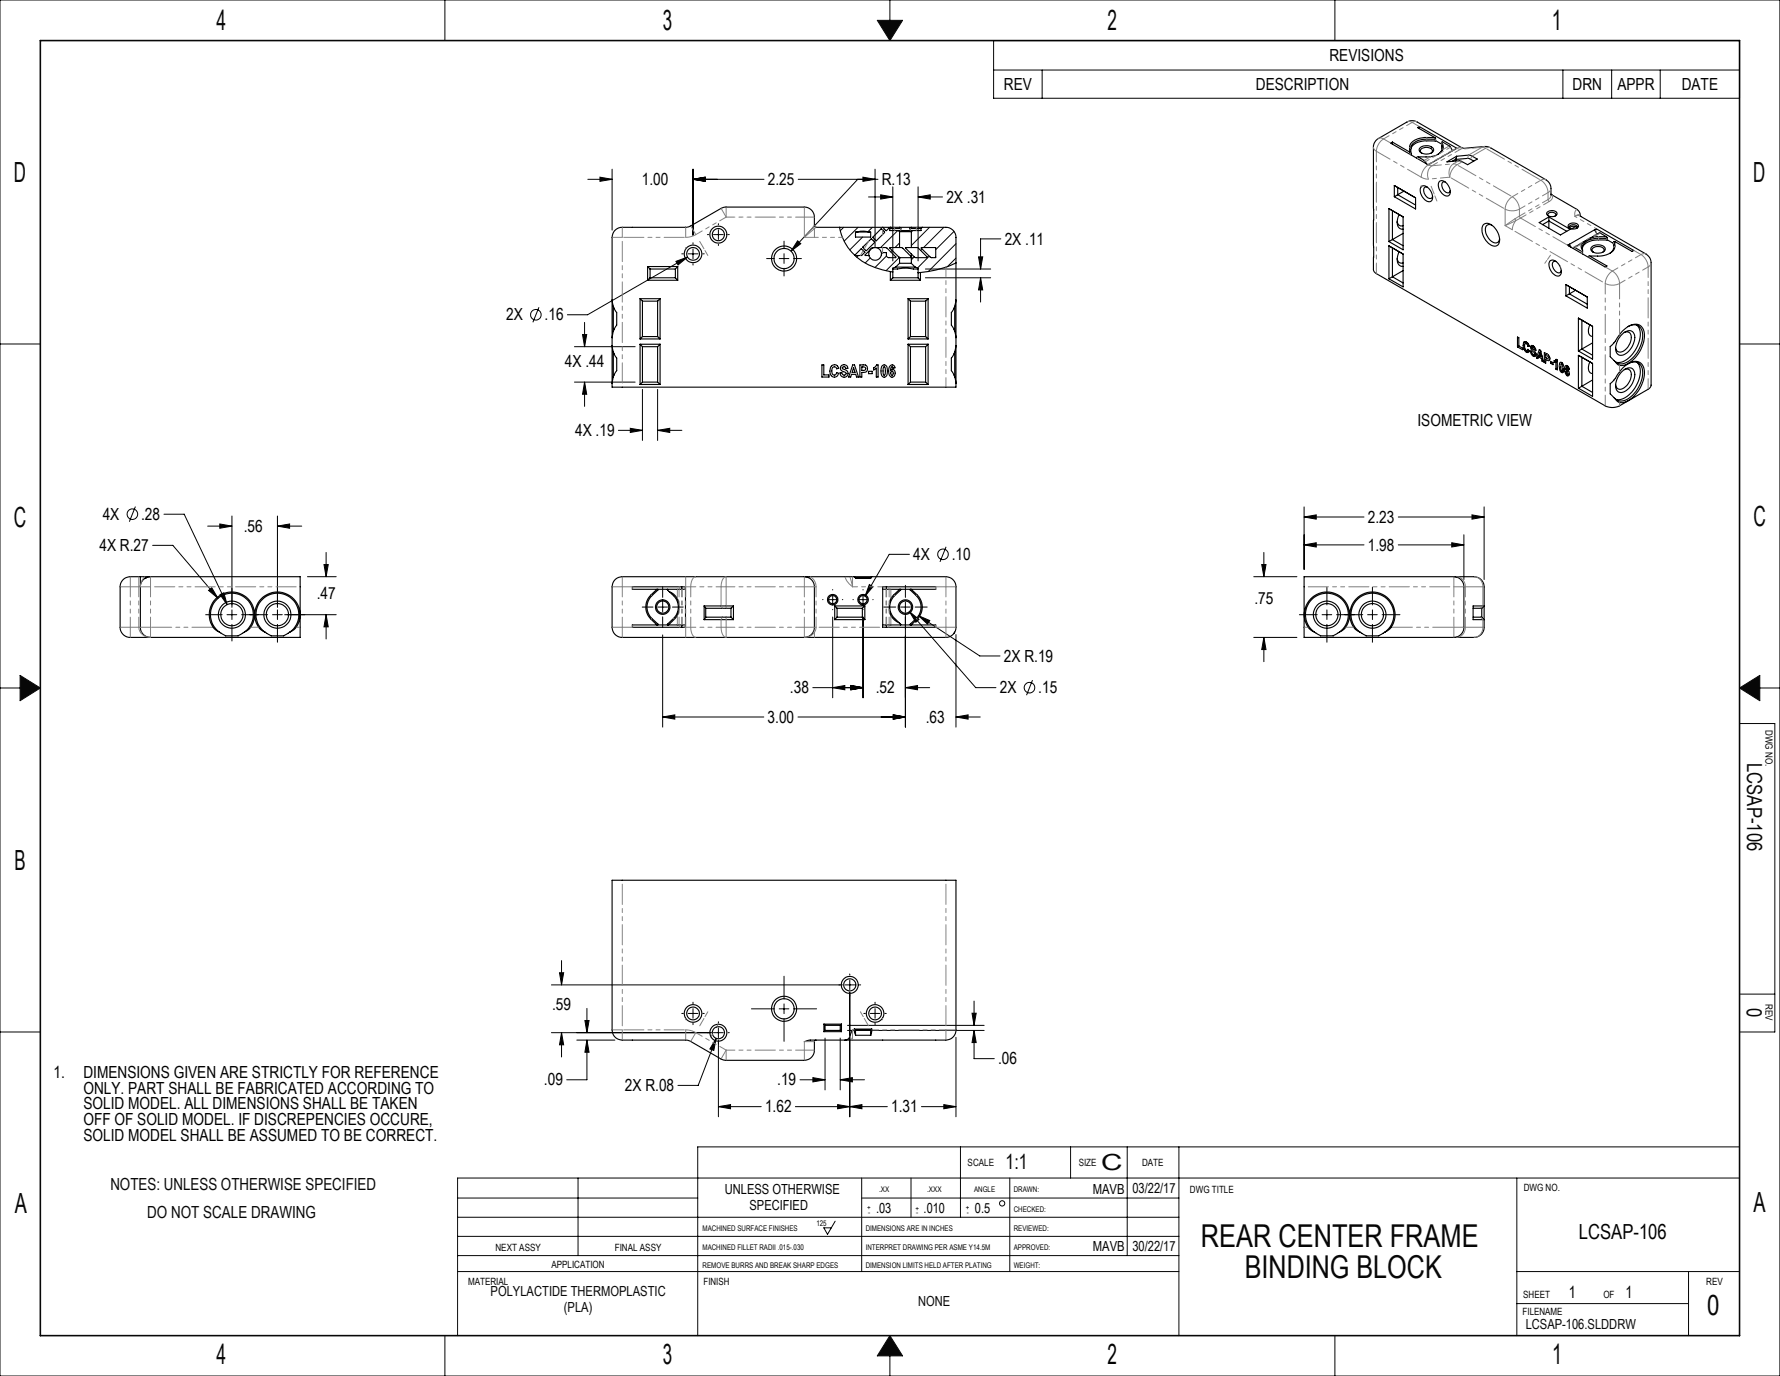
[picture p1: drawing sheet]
<svg xmlns="http://www.w3.org/2000/svg" width="559mm" height="432mm" viewBox="0 0 559 432" stroke-linecap="round" stroke-linejoin="round" font-family="sans-serif">
<g fill="none" stroke="#000" stroke-width=".31">
<path d="M270.5 369.7v29.3M286 369.7v12.3M317 369.7v29.3M143.7 399h226.4M262.2 383.2l-2.4 4.1-1.2-2h2.4"/>
<circle cx="314.6" cy="377.6" r=".82"/>
</g>
<g fill="none" stroke="#0a0605" stroke-width=".31">
<path d="M0 0h558.8v431.8h-558.8zM139.7 0v12.7M275.4 6.4h8l-4 6.3zM279.4 0v6.4M419.1 0v12.7M0 107.9h12.7M546.1 107.9h12.7M0 215.9h6.3M6.3 211.9l6.4 4-6.4 4zM546.1 215.9l6.4-4v8zM552.5 215.9h6.3M546.1 227h11.1v96.9h-11.1"/>
<path d="M546.1 312h11.1M0 323.9h12.7M301.5 359.9v22.1M336.1 359.9v9.8M353.9 359.9v34.1M370.1 359.9v59.2M546.1 359.9h-327.1v59.2M143.7 376h75.3M181.5 369.7v24.3M270.5 376h99.6M476.2 369.7v49.4M546.1 369.7h-402.4v49.4"/>
<path d="M143.7 382h226.4M143.7 394h226.4M143.7 388h226.4M476.2 399h69.9M530.1 399v20.1M139.7 419.1v12.7M279.4 419.1l4 6.4h-8zM419.1 419.1v12.7M476.2 409.1h53.9M279.4 425.5v6.3"/>
</g>
<path d="M12.7 12.7h533.4v406.4h-533.4z" fill="none" stroke="#0a0605" stroke-width=".5"/>
<path d="M275.4 6.4h8l-4 6.3zM546.1 215.9l6.4-4v8zM279.4 419.1l-4 6.4h8zM6.3 211.9v8l6.4-4z" fill-rule="evenodd" fill="#0a0605"/>
<g fill="none" stroke="#000" stroke-width=".31">
<path d="M311.9 12.7h234.2v18.1h-234.2zM311.9 22h234.2M327.2 22v8.8M490.6 22v8.8M506 22v8.8M521.2 22v8.8M184.5 56.3h7.7M188.3 55.6l3.9 .7-3.9 .6zM192.2 53.1v19.1M217.6 56.3l3.8-.7v1.3zM217.6 53.1v20.8M217.6 56.3h22.3"/>
<path d="M250.6 56.3h25M269.3 56.3l-21 22.5M270.9 55.6l3.8 .7-3.8 .6zM274.7 53.1v24.3M280.3 58.6v23.3M288.2 58.6v23.3M214 79.7h.5M216 79.7h3.1M217.6 76.2v.4M217.6 78.1v3.1M220.6 79.7h.5M222.1 73.6h.4"/>
<path d="M224 73.6h3M225.5 70.2v.4M225.5 72.1v3M225.5 76.7v.3M228.6 73.6h.4M246.1 75.7v2.4M246.1 79.6v3.1M250.4 75.6l1 .9-3.1 2.3zM264.9 71.3l-1.1 1.1M269.4 71.3l-4.4 4.4M270.8 74.4l-4 4M271.5 78.2l-.5 .5"/>
<path d="M272.7 61.8h7.6M273.9 71.3l-1.4 1.4M274.6 75.1l-.5 .4M276.5 61.1l3.8 .7-3.8 .7zM277.7 71.9l-.4 .5M280.1 78.6l-.5 .4M281.8 72.4l-5.3 5.3M282.4 76.2l-1.4 1.5M288.2 61.8l3.8-.7v1.4zM288.2 61.8h7.7M289.5 78.1l-.5 .5M291.8 71.3l-5.7 5.7"/>
<path d="M296.3 71.3l-6.4 6.4M299.5 72.6l-5.7 5.8M300.1 76.5l-8.7 8.7M314.2 75h-6.4v9.4M169.2 96.4l-1.9 4.7M212.2 82l3.6-1.3-2.9 2.4zM215.8 80.7l-31.3 18.1h-6.4M217.6 82.7v.5M240.7 81.1h2.4M244.6 81.1h3.1M246.1 84.2v2.4M249.2 81.1h2.4"/>
<path d="M269.5 80.2l-.5 .5M273.2 81l-1.6 1.6M278.3 80.3l-3.6 3.7M282.3 80.8l-4.1 4.1M287 80.6l-.9 .9M290.5 87.2h20.5M290.5 84.4h20.5M291.7 80.4l-3.7 3.7M300.1 81l-2.7 2.7M307.2 80.6h1.3l-.7 3.8zM307.8 87.2l.7 3.8h-1.3zM307.8 87.2v7.6"/>
<path d="M180.3 108.8h19.1M180.3 119.9h19.1M182.9 105h1.3l-.7 3.8zM183.5 119.9l.7 3.8h-1.3zM183.5 101.2v7.6M183.5 119.9v7.6M194.1 135h7.6M197.9 134.4l3.8 .6-3.8 .7zM201.7 122.2v16M206.4 135l3.9-.6v1.3zM206.4 122.2v16M206.4 135h7.7"/>
<path d="M42.5 159l-1.9 4.7M409.4 159.1v19.6M465.9 159.1v22.8M47.9 171.1h6.4l14.1 16.6M51.5 161.4h6.3l13.5 28.3M65.2 165.1h7.6M69 164.4l3.8 .7-3.8 .7zM72.8 161.9v28.7M87.1 165.1l3.8-.7v1.4zM87.1 161.9v28.7M87.1 165.1h7.6M101.7 177.2h1.3l-.6 3.8z"/>
<path d="M102.4 173.4v7.6M285.5 174h-6.3l-7.6 13.1M297 171.6l-1.9 4.7M396.1 177.2h1.3l-.6 3.8zM396.8 173.4v7.6M409.4 171l3.8-.7v1.4zM409.4 162.2l3.8-.6v1.3zM409.4 171h18.8M409.4 162.2h18.8M439 171h20.6M439 162.2h26.9M455.8 170.3l3.8 .7-3.8 .7z"/>
<path d="M459.6 167.8v14.1M462.1 161.6l3.8 .6-3.8 .7zM64.6 192.9h5.1M65.5 185.3l1-.9 1.9 3.3zM69.1 186.6l1.2-.6 1 3.7zM71.3 192.9h3M72.8 191.4v3M72.8 195.9v5.3M75.8 192.9h8.2M85.5 192.9h3.1M87.1 191.4v3M87.1 195.9v5.6"/>
<path d="M89.4 192.9h16.2M96.5 181h9.1M102.4 192.9l.6 3.8h-1.3zM102.4 192.9v7.6M201.6 190.5h3.4M206.5 190.5h3.1M208 199.2v29M208 184.1v3.4M208 189v3M208 193.6v3.4M211.1 190.5h3.4M258.2 188.2h.2"/>
<path d="M259.9 188.2h3M261.4 193.6v25.4M261.4 185v.1M261.4 186.7v3M261.4 191.2v.1M264.4 188.2h.2M267.8 188.2h.1M269.4 188.2h3.1M270.9 193.6v25.4M270.9 185v.1M270.9 186.7v3M270.9 191.2v.1"/>
<path d="M272.9 183.4l1.1 .7-2.4 3zM274 188.2h.1M277.4 190.5h3.8M282.7 190.5h3.1M284.2 192.8v35.4M284.2 183.7v3.8M284.2 189v3M285.5 191.9l3 2.5-1 .9zM285.5 191.9l20.8 23.9h6.4M287.3 190.5h3.8M288.4 193.2l3.5 1.5-.7 1.2zM288.4 193.2l19.2 12.6h6.3"/>
<path d="M300.1 199.1v29.1M393.6 181h13.5M407.9 192.9h5.6M415 192.9h3.1M416.6 184.3v5.5M416.6 191.4v3M416.6 195.9v5.6M419.6 192.9h8.2M429.3 192.9h3.1M430.8 184.3v5.5M430.8 191.4v3M430.8 195.9v5.6"/>
<path d="M433.9 192.9h5.6M255.2 215.8h15.7M261.4 215.8l3.8-.7v1.4zM267.1 215.1l3.8 .7-3.8 .7zM284.2 215.8l3.8-.7v1.4zM284.2 215.8h7.7M324.1 213.4l-1.8 4.8M393.6 200h13.5M396.8 200l.6 3.8h-1.3zM396.8 200v7.6M208 225l3.8-.7v1.4zM208 225h31.8"/>
<path d="M250.5 225h33.7M280.4 224.3l3.8 .7-3.8 .7zM300.1 225l3.8-.7v1.4zM300.1 225h7.6M173.1 309.1h91.4M175.6 305.3h1.4l-.7 3.8zM176.3 301.4v7.7M184.3 316.4v7.7M214 318h.5M216 318h3.1M217.6 314.5v.5M217.6 316.5v3"/>
<path d="M220.6 318h.5M235.9 316.6h7.2M244.6 316.6h3.1M246.1 306.4v7.1M246.1 315v3.1M246.1 319.6v7.2M249.2 316.6h7.2M265.3 309.1h3M266.8 311.4v39M266.8 305.6v.4M266.8 307.6v3M269.8 309.1h.4"/>
<path d="M271.2 318h.5M273.2 318h3M274.7 314.5v.5M274.7 316.5v3M277.8 318h.4M305.2 318h1.3l-.7 3.8zM305.8 314.1v7.7M173.1 324.1h50.1M176.3 324.1l.7 3.8h-1.4zM176.3 324.1v7.6M181.1 326.4h11.9M183.6 320.3h1.3l-.6 3.8z"/>
<path d="M184.3 326.4l.6 3.8h-1.3zM184.3 326.4v12.4h-6.4M217.6 321.1v.5M224 324.1h3M224.8 325.9l-.7 3.7-1.3-.4zM224.8 325.9l-5.6 14.7h-6.4M225.5 326.4v24M225.5 320.6v.4M225.5 322.5v3.1M228.6 324.1h.4M251.1 338.8h7.9M255.2 338.2l3.8 .6-3.8 .7z"/>
<path d="M259 325.8v16.2M263.8 338.8l3.8-.6v1.3zM263.8 325.8v16.2M263.8 338.8h7.6M266.1 323.4h42.9M266.1 321.8h42.9M274.7 321.1v.5M300.1 325.5v24.9M305.8 323.4l.7 3.8h-1.3zM305.8 323.4v8.8h6.3M225.5 347.3l3.8-.7v1.3zM225.5 347.3h13.5"/>
<path d="M249.7 347.3h28.9M263 346.6l3.8 .7-3.8 .6zM266.8 347.3l3.8-.7v1.3zM289.3 347.3h10.8M296.3 346.6l3.8 .7-3.8 .6z"/>
<circle cx="168.2" cy="98.8" r="1.67"/>
<circle cx="41.6" cy="161.3" r="1.66"/>
<circle cx="296" cy="173.9" r="1.66"/>
<circle cx="323.2" cy="215.8" r="1.66"/>
</g>
<path d="M212.2 82l.7 1.1 2.9-2.4zM182.9 105h1.3l-.7 3.8zM183.5 119.9l.7 3.8h-1.3zM197.9 134.4l3.8 .6-3.8 .7zM206.4 135l3.9-.6v1.3zM288.2 61.8l3.8-.7v1.4zM276.5 61.1l3.8 .7-3.8 .7zM307.8 87.2l.7 3.8h-1.3zM307.2 80.6h1.3l-.7 3.8zM250.4 75.6l-2.1 3.2 3.1-2.3zM217.6 56.3l3.8-.7v1.3zM270.9 55.6l3.8 .7-3.8 .6zM217.6 56.3l3.8-.7v1.3zM188.3 55.6l3.9 .7-3.9 .6zM272.9 183.4l-1.3 3.7 2.4-3zM267.1 215.1l3.8 .7-3.8 .7zM261.4 215.8l3.8-.7v1.4zM300.1 225l3.8-.7v1.4zM280.4 224.3l3.8 .7-3.8 .7zM208 225l3.8-.7v1.4zM280.4 224.3l3.8 .7-3.8 .7zM267.1 215.1l3.8 .7-3.8 .7zM284.2 215.8l3.8-.7v1.4zM285.5 191.9l2 3.4 1-.9zM288.4 193.2l2.8 2.7 .7-1.2zM263.8 338.8l3.8-.6v1.3zM255.2 338.2l3.8 .6-3.8 .7zM305.8 323.4l.7 3.8h-1.3zM305.2 318h1.3l-.7 3.8zM224.8 325.9l-2 3.3 1.3 .4zM263 346.6l3.8 .7-3.8 .6zM225.5 347.3l3.8-.7v1.3zM296.3 346.6l3.8 .7-3.8 .6zM266.8 347.3l3.8-.7v1.3zM176.3 324.1l.7 3.8h-1.4zM175.6 305.3h1.4l-.7 3.8zM183.6 320.3h1.3l-.6 3.8zM184.3 326.4l.6 3.8h-1.3zM69 164.4l3.8 .7-3.8 .7zM87.1 165.1l3.8-.7v1.4zM102.4 192.9l.6 3.8h-1.3zM101.7 177.2h1.3l-.6 3.8zM69.1 186.6l2.2 3.1-1-3.7zM65.5 185.3l2.9 2.4-1.9-3.3zM455.8 170.3l3.8 .7-3.8 .7zM409.4 171l3.8-.7v1.4zM409.4 162.2l3.8-.6v1.3zM462.1 161.6l3.8 .6-3.8 .7zM396.1 177.2h1.3l-.6 3.8zM396.8 200l.6 3.8h-1.3z" fill="#000"/>
<g fill="none" stroke="#000" stroke-width=".35">
<path d="M445.6 39.7l11.7 6.8-9 5.2-11.7-6.8 .5-.3M445.6 39.7v.7M445.6 39.7l-.6 .3 5.5 3.2M437.1 44.6v.6M437.1 44.6l5.5 3.1M437.7 58.2l6.7 3.9M437.7 58.2v3.5M437.7 58.2l1.1 .6M438.8 58.8l5.6 3.3M438.8 58.8v2.3M440.8 60l-2 1.1M442.6 47.7l.3 .4"/>
<path d="M442.9 48.1v.5M445.1 49.2l2 1.2 .8 1M445.1 49.2l-.2 .1v.4M445.8 46.4a2.94 2.94 0 0 1 4.2 .4 1.61 1.61 0 0 1-1.9 1.5 2.04 2.04 0 0 1-2.6-1.5zM446.2 58.6a1.7 1.7 0 0 1 2.5 .7 2.92 2.92 0 0 1 .5 3.8 2.86 2.86 0 0 1-3.3-2.6v-1.3zM446.3 48a.87 .87 0 0 1-.4-.9 .87 .87 0 0 1 .9-.7 2 2 0 0 1 2.9 1.1l-.4 .5M448.1 58.7a.96 .96 0 0 0-1.1 .4 .96 .96 0 0 0 0 1.1 1.97 1.97 0 0 0 2.5 1.9l.2-.5M450.5 43.2l-2.6-.1a5.3 5.3 0 0 0-5.4 2.8l.1 1.8M450.5 43.2l.1 .5h-2.7a4.8 4.8 0 0 0-5 2.5v1.9M450.7 43.5l-.1 .7h-2.7a4.6 4.6 0 0 0-5 2.6M450.7 44.1l1.9 1.2M451.8 57a2.03 2.03 0 0 1 3 1.5 2.13 2.13 0 0 1-.2 3 3.4 3.4 0 0 1-2.8-4.5z"/>
<path d="M452.6 45.4h.1M452.6 45.4l.1 1.3M452.7 45a2.22 2.22 0 0 1-1.1 3.4l-2.4 .8h-4.1M452.7 45l-.1-.4h.3l2.3 1.3 .9 1.4M452.7 45a2.97 2.97 0 0 1-1.3 3.5M453.7 57.1a.88 .88 0 0 0-1 .3 .88 .88 0 0 0-.1 1 1.98 1.98 0 0 0 2.4 2l.3-.6M454.2 50.8l3.1-1.8 3.7-.3 .7 .1 2.1 1.1-3.1 1.8-2.5-1.3zM457.1 50l3.9-.3 1.7 .9M457.1 50v.5M457.1 49.9v.1M457.1 49.9l-1.3 .7M457.3 49l-.2 .9"/>
<path d="M263.6 71.3v.2a16.6 16.6 0 0 0 13.5 13.2l2.4 .5M268.6 72.8h.4a8.3 8.3 0 0 1 4.3 0v1.6h-4.7zM269 72.8h3.9M270.4 78l1.1 1.2-1 1h-2l-.1-.2zM271.4 79.1v.2M273.4 75l1.2 1.1-2.7 2.6-1-1.1zM276.5 71.9l1.2 1.1-2.6 2.6-1.1-1.1zM276.7 79.9l.5-.6h1.1v1.1l.4 .4 2.6-.1-3.2-3h-4.1l-2.4 2.3v.2h1.2M276.7 79.9a2.02 2.02 0 0 1-1.9 1.8 2.02 2.02 0 0 1-2-1.5M276.7 79.9a2.01 2.01 0 0 0-2.1-2.2 2.01 2.01 0 0 0-1.8 2.5M277.1 71.3l1.1 1.1 1-.9M279.2 71.5l.1 .2"/>
<path d="M279.3 71.7v.7h2.7M279.6 71.3h-23.4l-.4-.1-.1-.4a6.2 6.2 0 0 0-.5-4.2l-1.1-1.2-1.6-.4h-24.8l-1.4 .4-10.2 5.8-20.8 .1a3.2 3.2 0 0 0-3.1 3.2v19.7M279.6 71.3l-.4 .2M279.6 71.3h9.9M282 72.4h4.5M282 72.4l.4 .3M282.4 77.7l-3.1 .1 3.1 3.1M282.4 72.7h3.7M282.4 77.7h.2a1.31 1.31 0 0 1 1.5 .8l2 2.1M282.4 72.7v5M282.4 71.3l.4 .4h-3.5M282.8 71.6v.8"/>
<path d="M285.7 71.6v.8M286.1 71.3l-.3 .4h3.3M286.1 77.7l2.1 .1 2.9 2.9-3.8 .1-1.2-1.1M286.1 77.7h-1.8l1.8 2M286.1 72.7v5M286.1 79.7v.9M286.5 72.4l-.4 .3M289.1 71.7v.7h-2.6M289.2 77.7h4.5l.1 3.1-1.7-.1zM289.5 71.3l-.4 .4M289.5 71.3h7.4a3.2 3.2 0 0 1 3.2 3.2v19.7M436 77.2l4.5 2.5v10.3l-4.5-2.5"/>
<path d="M436 65.5v10.3M436 77.2v10.3M436 65.5l4.5 2.6v10.3l-4.5-2.6M436 77.2l1.1 .6v9.1l3.4 1.9M436 65.5l1.1 .6v9.1l3.4 1.9M437.7 61.7l6.7 3.9v-3.5M438.6 69.5a1.36 1.36 0 0 0 1.9 1.3M438.8 61.1l5.6 3.2M438.8 61.1l-1.1 .6M439.2 67.3a3.6 3.6 0 0 0 .2 4.3l1.1 .3M439.2 79a3.5 3.5 0 0 0 .4 4.5l.9 .1M440.5 73.2l-4.5 2.6"/>
<path d="M465.8 70.4a2.96 2.96 0 0 1 3.9 1.7 3.9 3.9 0 0 1 .3 4.9 3.3 3.3 0 0 1-3.8-2 3.9 3.9 0 0 1-.4-4.6zM468.3 70.6a1.38 1.38 0 0 0-1.6 .2 1.38 1.38 0 0 0-.4 1.5 4.2 4.2 0 0 0 3.4 3.9l.8-.5 .3-.8M483.2 69.8l3-1.7 6.7 3.9-3 1.7zM484.3 70.5l1.9-1.1 5.6 3.2M485.7 66.6a2.05 2.05 0 0 1 3.1 .4 1.88 1.88 0 0 1-3.3 .1zM486.2 67.8a.72 .72 0 0 1-.1-.9 .72 .72 0 0 1 .9-.3 .86 .86 0 0 1 1 .1 .86 .86 0 0 1 .2 1.1M486.2 68.1v3.5M486.9 61.3v-2.1a3.2 3.2 0 0 0-1.6-2.8l-17.6-10.1-1.6-.3-6.9 .5-14.3-8.2a3.2 3.2 0 0 0-3.2 0l-8.9 5.2a3.2 3.2 0 0 0-1.6 2.7v38.5l.2 .6 72.5 42.1a5 5 0 0 0 4.5 0l9-5.2 .6-.6 .3-.6v-38.5a3.2 3.2 0 0 0-1.6-2.8l-20.7-11.9M486.9 60.9l8.1 4.8 .7 .7 .6 1.5M492.1 77l11.8 6.8 .6-.3-5.5-3.2M492.3 76.9l.3 .3M492.3 76.9l-.2 .1"/>
<path d="M492.4 70.5a2.12 2.12 0 0 1 3.1 .4 1.88 1.88 0 0 1-3.2 .1zM492.7 76.7l-.4 .2M492.7 76.7l.5 .9M492.7 76.7l-.6 .3M492.7 71.5a1.79 1.79 0 0 1 2.4 0M492.9 71.7a.72 .72 0 0 1-.1-.9 .72 .72 0 0 1 .9-.3 .92 .92 0 0 1 1 .1 .92 .92 0 0 1 .4 .9l-.2 .2M494.1 77.7l2.7 1.2M494.1 77.7l-.4 .2M494.6 71.1l-1.2 .7M496.8 78.5v1.2M499.6 77.6a3.1 3.1 0 0 1 4.3 .2 1.41 1.41 0 0 1-1.7 1.6 2.29 2.29 0 0 1-2.8-1.3zM500.2 79.2a.9 .9 0 0 1-.4-1 .9 .9 0 0 1 .9-.7 1.97 1.97 0 0 1 2.9 1.1l-.5 .6"/>
<path d="M500.6 72.1l.8 1.3M500.6 72.1l.5-.3 11.8 6.8-.5 .3-5.5-3.1M500.6 72.1l-7.9 4.6M504.3 74.3h-2.7a6.3 6.3 0 0 0-5.1 2.5l-.1 1 .4 .7M504.3 74.3l.1 .5h-2.6a4.8 4.8 0 0 0-5 2.5v1.2M504.3 74.3l-2.3-1.2-7.9 4.6M504.5 75.2l-2.7 .1a4.9 4.9 0 0 0-5 2.5l-.1 .3M504.5 74.6v.6M504.5 75.2l2 1.2M506.5 76.6h.1M506.5 76a2.8 2.8 0 0 1-1.1 3.5l-.1 .1M506.5 76v.6"/>
<path d="M506.5 76.6l.1 1.2M506.9 75.8a3.5 3.5 0 0 1-3.2 4.4l-1.5 .2-3.2-.1M506.9 75.8l-.4 .2M192.2 94.2l.3 1.9M192.2 94.2v11.8M192.5 96.1l1.1 2v3.9l-1.1 2M192.5 96.1v7.9M200.9 93.7v12.7M200.9 93.7h6.3M200.9 93.7l.8 .8M201.7 94.5v11.1M201.7 94.5h4.7"/>
<path d="M203.3 87.9h9.5M203.3 83.6h9.5M203.3 83.6v4.3M203.3 83.6l.8 .8M204.1 84.4h7.9M204.1 87.2h7.9M204.1 84.4v2.8M204.1 87.2l-.8 .7M206.4 94.5v11.1M207.2 93.7v12.7M207.2 93.7l-.8 .8M212 87.2l.8 .7"/>
<path d="M212 84.4v2.8M212.8 83.6v4.3M212.8 83.6l-.8 .8M279.5 85.2v2.7M279.5 85.2l.8 .1M279.5 87.9h9.5M280.3 84.4h1a17.4 17.4 0 0 1 6.2 0h.7M280.3 87.2l-.8 .7M280.3 87.2h7.9M281.2 83.8h6.1M281.2 83.8l-.9 .3v3.1M282.1 80.6l.5 .3"/>
<path d="M282.4 82.6h3.7M282.4 80.9h.2M282.4 80.9v1.7M282.4 82.6l-1.2 1.2M282.6 80.9h3.5M285.1 93.7h6.3M285.1 93.7v12.7M285.1 93.7l.7 .8M285.8 94.5v11.1M285.8 94.5h4.8M286.1 80.9h.1M286.1 82.6l1.2 1.2"/>
<path d="M286.1 80.9v1.7M286.1 80.6h.1M286.1 80.6v.3M287.3 83.8l.9 .3v3.1M288.2 87.2l.8 .7M289 85.5v2.4M289 85.5l-.8 .1M290.6 94.5v11.1M291.4 93.7v12.7M291.4 93.7l-.8 .8M299.7 96.1l-1 2v3.9l1 2M299.7 96.1v7.9"/>
<path d="M300.1 94.2l-.4 1.9M300.1 82.5l-.7 .3a29 29 0 0 1-10.4 2.7M300.1 94.2v11.8M438.6 81.1a1.36 1.36 0 0 0 1.9 1.4M440.5 84.9l-4.5 2.6M486.7 81.8a2.65 2.65 0 0 1 3.2 2.1 1.76 1.76 0 0 1-.8 2.7 3.7 3.7 0 0 1-2.6-4.6zM488.5 82.1a.99 .99 0 0 0-1.1 .3 .99 .99 0 0 0 0 1.2 2 2 0 0 0 2.5 1.8l.2-.5M491.6 89.3l6.7 3.9v3.5l-6.7-3.8M491.6 89.3v3.6M491.6 89.3l1.1 .7v2.2l5.6 3.3M494.6 91.1l-3 1.8M495.5 99.8l4.5 2.6v10.3l-4.5-2.6"/>
<path d="M495.5 99.8v10.3M495.5 99.8l1.1 .7v9M498.8 80.4h.1M498.8 80.4v.4M499 80.3l-.1 .1M192.2 108.4l.3 2M192.2 108.4v11.9M192.2 106v2.4M192.5 118.3l-.3 2M192.5 110.4l1.1 2v3.9l-1.1 2M192.5 104l-.3 2M192.5 110.4v7.9"/>
<path d="M200.9 108h6.3M200.9 108v12.7M200.9 106.4h6.3M200.9 108l.8 .8M201.7 119.9h4.7M201.7 119.9l-.8 .8M201.7 108.8v11.1M201.7 108.8h4.7M201.7 105.6l-.8 .8M201.7 105.6h4.7M206.4 119.9l.8 .8M206.4 108.8v11.1"/>
<path d="M206.4 105.6l.8 .8M207.2 108v12.7M207.2 108l-.8 .8M258 114.5h.6v3.2h1.6v.6h-2.2zM261.2 114.7a1.27 1.27 0 0 1 2 .8l-.5 .2a.77 .77 0 0 0-.9-.6 .77 .77 0 0 0-.6 .9v.8l.3 .8 .8 .1 .4-.8 .5 .3a1.41 1.41 0 0 1-1.7 1.1 1.41 1.41 0 0 1-1-1.8l.3-1.3zM264.2 114.7a1.22 1.22 0 0 1 2 .9h-.6l-.4-.5-.6 .1-.2 .4 .4 .3a1.28 1.28 0 0 1 1.4 1.2 1.28 1.28 0 0 1-1.2 1.3 1.28 1.28 0 0 1-1.3-1.4h.6a.64 .64 0 0 0 .6 .8 .64 .64 0 0 0 .6-.9l-.7-.3a1.1 1.1 0 0 1-1-.8 1.1 1.1 0 0 1 .4-1.1zM267.7 114.5h.6l1.2 3.8h-.6l-.3-.8h-1.3l-.2 .8h-.7zM268 115.4l.4 1.4h-.9zM269.9 114.5h1.1a1.25 1.25 0 0 1 1.3 1.5 1.25 1.25 0 0 1-1.8 .9v1.4h-.6zM270.5 115.1a.72 .72 0 0 1 1 .1 .72 .72 0 0 1 .1 .9l-1.1 .1zM272.7 116.5h1.1v.8h-1.1zM274.3 115.4l.9-.9h.5v3.8h-.6v-2.8l-.8 .6z"/>
<path d="M276.8 114.9l.5-.4h.6a2.88 2.88 0 0 1 0 3.8h-.6a2.93 2.93 0 0 1-.5-3.4zM277.5 115.1h.1a2.14 2.14 0 0 1 .1 2.6l-.1 .1a2.28 2.28 0 0 1-.2-2.6zM279.3 114.9a.87 .87 0 0 1 1-.4 .87 .87 0 0 1 .7 .9l-.6 .1-.2-.4h-.3l-.3 1.1a.99 .99 0 0 1 1.3 .1 .99 .99 0 0 1 .1 1.3 .88 .88 0 0 1-1.5 .5 3.2 3.2 0 0 1-.2-3.2zM279.8 116.5l.2-.1a.73 .73 0 0 1 .4 .7 .73 .73 0 0 1-.5 .7l-.3-.5zM285.1 108h6.3M285.1 106.4h6.3M285.1 108v12.7M285.1 108l.7 .8M285.8 119.9h4.8M285.8 119.9l-.7 .8M285.8 108.8h4.8M285.8 108.8v11.1"/>
<path d="M285.8 105.6h4.8M285.8 105.6l-.7 .8M290.6 119.9l.8 .8M290.6 108.8v11.1M290.6 105.6l.8 .8M291.4 108v12.7M291.4 108l-.8 .8M299.7 104l.4 2M299.7 110.4l-1 2v3.9l1 2M299.7 118.3l.4 2M299.7 110.4v7.9M300.1 108.4l-.4 2"/>
<path d="M300.1 108.4v11.9M300.1 106v2.4M476.4 105.8l.4 .2v2.6l1.2 .7v.4l-1.6-.8zM476.8 108.6l-.4 .3M478.2 108.4l.3 1.3M478.5 107.3l.4-.1a1.67 1.67 0 0 1 1.2 1.5h-.4M478.5 107.3l-.3 1.1M478.5 109.7l.7 .8M478.6 107.2l-.1 .1M478.6 108.1l-.4 .3M478.8 109.5l-.3 .2M479 107.2l-.1 .6"/>
<path d="M479.2 107.8h-.2a1.23 1.23 0 0 0-.1 1.9l.5 .3 .3-.4 .4 .5-.4 .5-.5-.1M479.2 107.8l.5 .9M479.4 107.5l-.6 .3M479.6 107.6l-.4 .2M479.6 109.9l.3 .2M479.8 109.8l-.3 .2M479.9 110.1l.2 .1M479.9 110.1l-.7 .4M480 108.4l-.3 .3M480.5 108.9l.3-.5 .5 .1 .7 .7 .2 .8-.4-.3M480.5 108.9l.2 .7 1.1 1.5M481.3 108.8l-.1-.3-.7 .4"/>
<path d="M481.3 109.1l-.4-.1v.3a2.83 2.83 0 0 1 1.2 2.4l-.2 .2-.6-.2M481.3 109.1l.5 .6M481.5 108.7l-.5 .3M481.7 108.8l-.4 .3M481.8 111.1l-.1 .2-.4-.1-.5-.9-.4-.2 .2 .8 .7 .8M481.9 111.2l.1 .1M482 111.3l.2 .1M482 111.3l-.7 .4M482.1 109.6l-.3 .1M482.1 110.8l-.3 .3M482.2 111l-.5 .3M482.4 112.3l.8-2.6 .4 .2 .9 3.7-.4-.3"/>
<path d="M483 112l-.2 .5-.4-.2M483 112l.9 .5M483.1 111.9h.1M483.1 111.9l-.7 .4M483.1 111.5l.7 .4M483.4 111.7l-.4 .3M483.4 110.6l-.3 1.3M483.4 110.6l.4 1.3M483.7 110.1l-.1 .4M483.8 110.4l-.4 .2M483.9 112.5l.2 .8M484 111.8h.1"/>
<path d="M484.1 111.7l-.3 .2M484.2 112.3l-.3 .2M484.4 113.1l-.3 .2M485.2 112.8l1 .4a1.38 1.38 0 0 0-.6-2.2l-.8-.4v3.1M485.2 111.4l.7 .4 .2 .5M485.2 112.8v1.2l-.4-.3M485.2 111.4v.9l.3 .1M485.2 113.5l-.4 .2M485.5 111v.2M485.5 112.4v.2M485.7 111.1l-.5 .3M485.7 112.5l-.5 .3"/>
<path d="M486.1 112.3l-.2 .3-.4-.2M486.2 112.5l.3 .2M486.5 112.1l-.4 .2M486.5 112.3l-.5 .3M486.8 113.4l.7 .4v.6l-.7-.4zM487.3 113.7l-.5 .3M487.9 113.7v-.5l.6-.5 .4 .3v3.1l-.4-.3M488.5 113.6l-.6 .1M488.5 113.6v2.2M488.6 113.3h.3M488.6 112.9v.4M488.6 113.3l-.7 .4"/>
<path d="M488.7 112.9l-.4 .2M488.9 113.3l-.4 .3M488.9 115.6l-.4 .2M489.7 113.8a1.07 1.07 0 0 1 1.2 1.4v1.5a.74 .74 0 0 1-1 .1 .74 .74 0 0 1-.3-.9zM490.1 114.2h.1a2.48 2.48 0 0 1 .2 2.2h-.2a2.51 2.51 0 0 1-.1-2.2zM490.3 113.8v.3M490.5 114l-.4 .2M490.5 114.1l-.3 .1M490.7 116.2l.3 .3M490.9 116.5l-.7 .4M490.9 116.1l-.5 .3M491.2 115.9l.1 1 .7 1"/>
<path d="M491.6 115.9a1.2 1.2 0 0 1 1.1 .8 1.2 1.2 0 0 1-.2 1.2h-.5M491.7 115.6l-.5 .3M491.7 116.3h.1a.71 .71 0 0 1 .3 1.1l-.4-.3zM491.8 115.8l-.2 .1M491.9 115.9l.1 .3M492 115.2l-.2 .1-.2 .6M492 115.2l.2 .5M492 114.8l.6 1.1-.4-.2M492 114.8h-.5l-.3 1.1M492 114.8l-.1 .3M492.2 116l-.4 .3M492.3 115l-.5 .2"/>
<path d="M492.3 115l-.3 .2M492.3 116.1l-.4 .2M492.4 117.3l.3 .2M492.5 115.5l-.3 .2M492.6 117.5l-.6 .4M492.7 117.1l-.6 .3M495.5 111.5l4.5 2.6M495.5 111.5v10.3M495.5 111.5l1.1 .6M496.6 112.1l3.4 2M496.6 112.1v9.1M496.6 109.5l-1.1 .6"/>
<path d="M496.6 109.5l3.4 2M499.1 101.9a2.76 2.76 0 0 0 .4 3.6l.5 .1M499.1 113.6a2.59 2.59 0 0 0 .5 3.6h.4M500 114.1v10.3l-4.5-2.6M500 107.6l-3.4 1.9M500 119.2l-3.4 2M509.2 104.9a2.4 2.4 0 0 1 3.5-.6 5.2 5.2 0 0 1-1.7 6.3 2.25 2.25 0 0 1-3.4 .2 5.5 5.5 0 0 1 1.6-5.9zM509.2 116.6a2.23 2.23 0 0 1 3.7-.4 5.7 5.7 0 0 1-4.1 7 2.35 2.35 0 0 1-1.4-3.5l.7-1.7zM509.4 103.8a4.9 4.9 0 0 1 5.3-1.8 4.7 4.7 0 0 1 1.3 5.4 9.8 9.8 0 0 1-6.6 7.3l-1.5-.3-2.4-2.5v-3.2a11.8 11.8 0 0 0 2.9-3.7zM509.4 115.5a4.9 4.9 0 0 1 5.3-1.8 4.7 4.7 0 0 1 1.3 5.4 10 10 0 0 1-6.6 7.3l-1-.1-.5-.3-2.4-2.4v-3.2a11.8 11.8 0 0 0 2.9-3.7zM509.9 104.4a1.55 1.55 0 0 1 1.8 .1 1.55 1.55 0 0 1 .4 1.9 4.6 4.6 0 0 1-3.7 4.1l-.8-.4-.4-1.1M509.9 116a1.58 1.58 0 0 1 1.8 .2 1.58 1.58 0 0 1 .4 1.8 4.6 4.6 0 0 1-3.7 4.2l-.8-.5-.4-1"/>
<path d="M511.1 102.5a2.85 2.85 0 0 1 3.1-.3 2.85 2.85 0 0 1 1.5 2.8 9.7 9.7 0 0 1-6.4 9.2l-1.5-.2-.7-.5M511.1 114.2a2.83 2.83 0 0 1 3.1-.4 2.83 2.83 0 0 1 1.5 2.9 9.9 9.9 0 0 1-5.9 9l-1.5 .1-1.2-.6M513.9 102.1a5.2 5.2 0 0 1 .4 5.9 8.9 8.9 0 0 1-5.7 5.7l-1.4-.1M513.9 113.7a5.2 5.2 0 0 1 .4 6 8.6 8.6 0 0 1-6.2 5.7l-.9-.1M192.2 120.3v1.2h107.9v-1.2M200.9 120.7h6.3M285.1 120.7h6.3M496.6 121.2l-1.1 .6M496.6 121.2l3.4 2M44.1 181h-.5a7 7 0 0 0-4.3 .4l-.8 .7-.8 1.5v13.2a3.2 3.2 0 0 0 3.2 3.2h53.3v-19h-47M44.1 184.1v12.7a3.2 3.2 0 0 0 3.1 3.2M44.1 181v3.1"/>
<path d="M44.1 181h3.1M45.5 181.5h.1M47.2 181a3.2 3.2 0 0 0-3.1 3.1M68.9 198.4a6.2 6.2 0 0 1-2.5-8.5 7.1 7.1 0 0 1 10.3-3 7.1 7.1 0 0 1 1.4 10.7l-1.4 .8M68.9 198.4l1.9 1.1h4l1.9-1.1M68.9 198.4a6.7 6.7 0 0 1-1.1-10 6.7 6.7 0 0 1 10 0 6.7 6.7 0 0 1-1.1 10M83.2 198.4a6.2 6.2 0 0 1-2.6-8.5 7.1 7.1 0 0 1 10.3-3 7.1 7.1 0 0 1 1.5 10.7l-1.4 .8M83.2 198.4a6.7 6.7 0 0 1-1.1-10 6.7 6.7 0 0 1 10 0 6.7 6.7 0 0 1-1.1 10M83.2 198.4l1.9 1.1h3.9l2-1.1M192.9 182.1l.8-.7 1.6-.4h101.6a3.2 3.2 0 0 1 3.2 3.1v12.7a3.2 3.2 0 0 1-3.2 3.2h-101.6a3.2 3.2 0 0 1-3.1-3.2v-12.7l.2-1zM206.2 184.9a7.2 7.2 0 0 0-3.4 4.9v1.4l.4 1.4a9.4 9.4 0 0 0 3 3.5M206.4 184.9l.2 .2a7.6 7.6 0 0 0-3.4 4.3l-.1 1.5 .3 1.4a8.2 8.2 0 0 0 3.2 3.6l-.2 .2"/>
<path d="M209.6 184.9l-.1 .2 .5 .5M210 185.6a6.3 6.3 0 0 1 2.9 5.3l-.3 1.4a8.4 8.4 0 0 1-3.1 3.6l.1 .2M210 185.6a5.5 5.5 0 0 1 1.8 8.6l-1.9 1.9M214 184.1v.8M214 196.1v.7M215.2 184.9h-16.7v-.8h16.7v12.7h-16.7v-.7h16.7M221.1 190.1h9.2M221.1 194.5h9.2M221.1 190.1v4.4M221.1 190.1l.4 .7v3l-.4 .7M221.5 190.9h8M221.5 193.7h8"/>
<path d="M229.5 193.7l.8 .8M229.5 190.9v2.8M230.3 190.1v4.4M230.3 190.1l-.8 .8M252.5 181a3.2 3.2 0 0 1 3.2 3.1v12.7a3.2 3.2 0 0 1-3.2 3.2M262 190.1h9.5M262 194.5h9.5M262 190.1v4.4M262 190.1l.8 .8M262.8 190.9h7.9M262.8 193.7h7.9M262.8 190.9v2.8"/>
<path d="M262.8 193.7l-.8 .8M268.2 181l.4 .4M268.6 181.4l4.7 .1M270.7 190.9v2.8M270.7 193.7l.8 .8M271.5 190.1v4.4M271.5 190.1l-.8 .8M273.3 181.4v.1M273.5 181.1l-.2 .3M273.5 181.1l-.2 .3h-4.7M273.7 181l-.2 .1M277.1 196.1h1.2"/>
<path d="M277.1 184.9h1.2M278.3 184.1v.8M278.3 196.1v.7M278.3 184.9h15.5v-.8h-16.7v12.7h16.7v-.7h-15.5M282.3 195.4l.5 .5-.2 .2M282.4 184.9l-2.1 2a5.9 5.9 0 0 0 .5 7.6l1.5 .9M282.6 184.9l.2 .2a7.6 7.6 0 0 0-3.4 4.3 5.6 5.6 0 0 0 2.7 5.9l.2 .1M285.8 184.9l-.1 .2a7.7 7.7 0 0 1 3.3 4.3l.1 1.5-.3 1.4a8.4 8.4 0 0 1-3.1 3.6l.1 .2M286.1 184.9a7.3 7.3 0 0 1 3.4 4.9v1.4l-.4 1.4a8.6 8.6 0 0 1-3 3.5M299.7 198.4l-.2 .3M412.6 198.4a6.3 6.3 0 0 1-2.5-8.5 7.1 7.1 0 0 1 10.3-3 7.1 7.1 0 0 1 1.4 10.7l-1.3 .8M412.6 198.4l2 1.1h3.9l2-1.1"/>
<path d="M412.6 198.4a6.7 6.7 0 0 1-1.1-10 6.7 6.7 0 0 1 10.1 0 6.7 6.7 0 0 1-1.1 10M426.9 198.4a6.3 6.3 0 0 1-2.5-8.5 7.1 7.1 0 0 1 10.3-3 7.1 7.1 0 0 1 1.4 10.7l-1.3 .8M426.9 198.4l2 1.1h3.9l2-1.1M426.9 198.4a6.7 6.7 0 0 1-1.1-10 6.7 6.7 0 0 1 10.1 0 6.7 6.7 0 0 1-1.1 10M456.4 181h-47v19h47M456.4 181a3.2 3.2 0 0 1 3.2 3.1v12.7a3.2 3.2 0 0 1-3.2 3.2M456.4 181h6.3a3.2 3.2 0 0 1 3.2 3.1v12.7a3.2 3.2 0 0 1-3.2 3.2h-6.3M462.5 190.9h2.7M462.5 193.7h2.7M465.2 190.9l.7-.8h-3.4v4.4h3.4l-.7-.8M465.2 190.9v2.8M256.2 326.4l-.4 .1-.1 .4a6.4 6.4 0 0 1-.5 4.3l-1.1 1.1-1.6 .4h-24.8l-1.4-.4-10.4-5.9h-20.6a3.2 3.2 0 0 1-3.1-3.2v-47h107.9v47a3.2 3.2 0 0 1-3.2 3.2h-31.6"/>
<path d="M258.7 321.4v2.3M258.7 323.7h5.5M258.7 321.4h5.5M258.7 321.4l.3 .4M259 321.8h4.8M259 321.8v1.6M259 323.4l-.3 .3M259 323.4h4.8M263.8 321.8v1.6M263.8 323.4l.4 .3M264.2 321.4v2.3M264.2 321.4l-.4 .4"/>
<path d="M265.3 326.4h-10.9l-1.9 .5M267.6 323.2l-.7 1.6a1.68 1.68 0 0 1-1.6 1.6M268.2 322.9l.4 1.8M268.2 322.9h5.5M268.2 322.9l.4 .4M268.6 324.7v.2h4.7M268.6 323.3v1.4M268.6 323.3h4.7M273.3 324.8v.1M273.3 323.3v1.5M273.3 324.2h.2M273.5 324.2l-.2 .6"/>
<path d="M273.7 322.9l-.2 1.3M273.7 322.9l-.4 .4"/>
<circle cx="217.6" cy="79.7" r="2.76"/>
<circle cx="217.6" cy="79.7" r="2"/>
<circle cx="225.5" cy="73.6" r="2.66"/>
<circle cx="225.5" cy="73.6" r="1.91"/>
<circle cx="246.1" cy="81.1" r="3.2"/>
<circle cx="246.1" cy="81.1" r="3.9"/>
<circle cx="72.8" cy="192.9" r="4.3"/>
<circle cx="72.8" cy="192.9" r="3.5"/>
<circle cx="87.1" cy="192.9" r="4.3"/>
<circle cx="87.1" cy="192.9" r="3.5"/>
<circle cx="208" cy="190.5" r="2.29"/>
<circle cx="208" cy="190.5" r="1.9"/>
<circle cx="261.4" cy="188.2" r="1.64"/>
<circle cx="261.4" cy="188.2" r="1.26"/>
<circle cx="270.9" cy="188.2" r="1.65"/>
<circle cx="270.9" cy="188.2" r="1.26"/>
<circle cx="284.2" cy="190.5" r="2.29"/>
<circle cx="284.2" cy="190.5" r="1.9"/>
<circle cx="416.6" cy="192.9" r="3.5"/>
<circle cx="416.6" cy="192.9" r="4.2"/>
<circle cx="430.8" cy="192.9" r="3.5"/>
<circle cx="430.8" cy="192.9" r="4.2"/>
<circle cx="217.6" cy="318" r="2.01"/>
<circle cx="217.6" cy="318" r="2.77"/>
<circle cx="246.1" cy="316.6" r="3.2"/>
<circle cx="246.2" cy="316.6" r="3.9"/>
<circle cx="266.8" cy="309.1" r="1.91"/>
<circle cx="266.8" cy="309.1" r="2.68"/>
<circle cx="274.7" cy="318" r="2.01"/>
<circle cx="274.7" cy="318" r="2.76"/>
<circle cx="225.5" cy="324.1" r="2.66"/>
<circle cx="225.5" cy="324.1" r="1.91"/>
</g>
<path d="M449.5 52l6.8-.6M455.2 55.6l-6.8 .6M465.3 46.2l-6.8 .6M297 121.5v-37.7" fill="none" stroke="#808080" stroke-width=".31" stroke-dasharray="6.3 1.3 1.3 1.3 1.3 1.3" stroke-dashoffset="3.4"/>
<g fill="none" stroke="#808080" stroke-width=".31" stroke-dasharray="6.3 1.3 1.3 1.3 1.3 1.3">
<path d="M443.3 38.4l-.7-.3-.9 .2M444.9 38.3l-.8-.2-.8 .3M445.6 39.7l-2.3-1.3M432.1 47.5l-.6-.5-.3-.8M432.8 43.4l.8-.1 .7 .3M434.3 43.6a5 5 0 0 0-2.2 3.9M434.3 43.6l2.3 1.3M442.7 48.4v-.4M442.9 46.6l-.4-.3M445 49.2v.5M446.2 58.6v-.4M446.2 55.6l1.1 .5 1.1 .1"/>
<path d="M447.1 50.3l2.1-1.2M447.9 43.7v-.6M447.9 44.2v-.5M448.4 51.7a5 5 0 0 0-2.2 3.9M448.4 51.7h.1M449.5 52a3.4 3.4 0 0 0-1.1 4.2M449.5 52l-1.1-.3M450.5 44.2v-.5M452.7 44.6v.8M452.7 46.6v-.2M452.9 47l2.1-1.2M456.3 51.4a3.4 3.4 0 0 0-1.1 4.2"/>
<path d="M456.3 51.4l1.7-1M457.4 51.7a5 5 0 0 0-2.2 3.9M457.4 51.7l-1.1-.3M457.4 46.5h.1M458.5 46.8l-1.1-.3M459 46.4l-.8-.2-.8 .3M459.1 50.7l-1.7 1M459.4 46.6l-.9 .2M460.8 49.7l.2-1M461 48.7l4.3-2.5M461.6 49.9l.5-.9M466.1 46l-.8 .2"/>
<path d="M466.4 46.5l-4.3 2.5M466.4 46.5l-1.1-.3M468 46.4l-.9-.2-.7 .3M483.7 56.6a5 5 0 0 1 2.3 3.8M483.7 56.6l.8-.3 .8 .1M486.9 59.1l-.3 .8-.6 .5M195.4 71.3v3.2M195.4 74.5h-3.2M215.3 78.2v-.5M215.3 74.5l1.6-.2 1.5-.7M215.3 71.3v3.2M216.8 70.9l1.6 2.7"/>
<path d="M221 78.1l-1.3-2.3M226.4 65.4l1.6 2.7M228 65v3.1M252.5 74.5v-6.4M252.5 74.5l2.7-3.2M252.5 68.1h3.2M252.5 68.1v-3.1M255.2 71.3l.5-.5M255.7 74.5h-3.2M255.7 71.7v2.8M255.7 71.7l-.5-.4M255.7 71.7l-3.2 2.8"/>
<path d="M256.2 71.3l-.5 .4M271.3 78.1l1.3-2.3M277.1 79.4v-1.7M277.1 73.6v-1.5M280.6 71.3l.3 .4M280.9 72.3v-.6M282.8 72.3v-.6M285.8 71.7v.6M287.7 72.3v-.6M287.9 71.3l-.2 .4M450.2 60.9l-.9-2.4M451.1 63.1l-.6-1.6"/>
<path d="M472.5 70.8v-5.2M472.5 65.6a5 5 0 0 0 4.5 0M472.5 65.6a5 5 0 0 1 2.3-3.9M472.5 70.8l3.1-2.1M474.8 72.1l-2.3-1.3M474.8 61.7a5 5 0 0 1 2.2 3.9M475.6 68.7l1.4-.9M475.9 69.2a4.9 4.9 0 0 0-1.1 2.9M475.9 69.2l-.3-.5M475.9 69.2l-3.4 1.6M477 65.6v2.2M477.4 68.4l-1.5 .8"/>
<path d="M477.4 68.4l-.4-.6M486 62.6v-2.2M486 62.6l.6-.5 .3-.8M486.3 63.2l-.3-.6M487.3 61.2a1.61 1.61 0 0 1-1 2M494.4 67.9v-1.4l.6-.8M496 67.8l-.8-.2-.8 .3M496.1 67.3l-.8 .1-.9 .5M496.6 76.5l-2.1 1.2M496.6 79.5v-.6M501.1 73v-.6M501.8 75.3v-.5"/>
<path d="M501.8 74.2v.6M502.4 73.1l-2.1 1.2M504.4 75.3v-.5M506.6 76v.5M506.6 77.7v-.2M507 77.2l-.4 .3M515.2 79.9l-2.3-1.3M515.2 79.9l.7-.3 .9 .1M222.2 80.2l-.9-1.6M270.1 80.2l.9-1.6M485 82.6l.6-.9M485.8 81.4l.9-1.3"/>
<path d="M489.9 83.8v-.4M498.9 80.4v.4M503.9 83.8l2.3 1.3M506.2 85.1a5 5 0 0 0-2.3 3.9M506.2 85.1a5 5 0 0 1 2.2 3.9M508.4 89a5 5 0 0 1-4.5 0M517.4 83.8a5 5 0 0 0-2.2-3.9M518.3 82.5l-.3 .7-.6 .6M481.6 110l-.4 .2M485.9 111.3l-.4 .2M486.3 112.5l-.7 .5M490 114.6l-.5 .3"/>
<path d="M490.9 115.2l-.4 .2M492.6 116.8l-.3 .2M508.4 114.6v2.1M508.4 126.3v1M37.7 196.8h3.2M37.7 184.1h3.2M40.9 196.8h2.7M40.9 181v3.1M43.6 184.1v-3.1M43.6 184.1h-2.7M44.1 196.8h3.2M44.1 198.4l-.5-1.6"/>
<path d="M44.1 196.8h-.5M44.1 184.1h-.5M44.5 198.4h-.4M45.3 181l-.9 1.5-.3 1.6M47.3 181v3.1M47.3 196.8v3.2M47.3 184.1h-3.2M78.7 196.8h2.5M93 196.8h1.2M192.2 196.8h3.2M195.4 181v3.1M195.4 184.1h-3.2"/>
<path d="M195.4 196.8h3.1M195.4 196.8v3.2M198.5 184.1h-3.1M198.7 184.1v.8M198.7 196.1v.7M204.7 186.9l-.3-.2M204.7 194.1l-.3 .2M211.7 194.3l-.2-.2M212.6 196.1v-2.9M212.6 187.8v-2.9M213.3 196.8v-.7M213.3 184.9v-.8"/>
<path d="M214.8 196.8v-.7M214.8 184.9v-.8M215.3 181v3.1M215.3 196.8v3.2M215.3 184.1h-.1M215.3 196.8h-.1M216.8 196.8a2.97 2.97 0 0 0 1.6 3.2M216.8 184.1h-1.5M216.8 196.8h-1.5M218.4 181a2.71 2.71 0 0 0-1.6 3.1M226.4 190.1v-6M226.4 194.4l.4-.7"/>
<path d="M226.4 196.8v-2.4M226.4 196.8a2.97 2.97 0 0 0 1.6 3.2M226.8 190.9l-.4-.8M228 181v3.1M228 184.1h-1.6M228 181a2.71 2.71 0 0 0-1.6 3.1M228 184.1v6M228 194.4v2.4M228 190.9v-.8M228 194.4v-.7M228 196.8h-1.6M228 196.8v3.2"/>
<path d="M252.5 184.1v-3.1M252.5 184.1h3.2M252.5 196.8h3.2M254.4 181a3.7 3.7 0 0 1 1.8 3.1M255.7 198.4h-.5M255.7 198.4v1.6M255.7 198.4l-1.6 1.3-1.6 .3M256.2 184.1h-.5M256.2 196.8h-.5M256.2 196.8l-.5 1.6M266.9 181l.7 3.1M267.6 184.1l-1.6-1.6-.7-1.5"/>
<path d="M267.6 181v3.1M277.5 184.1v.8M277.5 196.1v.7M279 184.1v.8M279 196.1v.7M279.7 184.9v2.9M279.7 193.2v2.9M280.6 186.7l.3 .2M287.9 186.7l-.2 .2M287.9 194.3l-.2-.2M293.7 196.8v-.7M293.7 184.9v-.8"/>
<path d="M293.8 196.8h3.2M297 184.1v-3.1M297 184.1h-3.2M297 196.8h3.1M297 196.8v3.2M300.1 184.1h-3.1M409.4 196.8h1.3M422.5 196.8h2.5M456.4 184.1v-3.1M456.4 196.8h3.2M457.3 181a2.96 2.96 0 0 1 2.7 3.1M459.6 184.1h-3.2"/>
<path d="M460 196.8h-.4M460 196.8a3 3 0 0 1-2.7 3.2M460 184.1h-.4M460 196.8h5.5M462.8 181a2.96 2.96 0 0 1 2.7 3.1M464.9 190.9l.6-.8M465.5 196.8a3 3 0 0 1-2.7 3.2M465.5 184.1h-5.5M465.5 190.1v-6M465.5 196.8v-2.4M465.5 194.4l-.6-.7M465.9 184.1h-.4"/>
<path d="M465.9 196.8h-.4M40.9 200v-3.2M47.3 200l-1.6-.3-1.6-1.3M252.5 200v-3.2M456.4 200v-3.2M221.3 319l.9-1.5M271 319l-.9-1.5M192.2 323.2h3.2M195.4 323.2v3.2M215.3 320v-.5M215.3 323.2v3.2M218.4 324l-1.5-.6-1.6-.2"/>
<path d="M218.4 324l-1.6 2.8M219.7 321.9l1.3-2.3M223.2 325.3l.5-.8M225 322.2l.5-.8M228 329.5l-1.6 2.8M228 329.5v3.2M252.5 329.5v-2.6M252.5 329.5h3.2M252.5 332.7v-3.2M255.7 326.9h-3.2M266.9 325.1l.7 1.3M267.6 323.2v3.2"/>
<path d="M267.6 323.2h.6M272.6 321.9l-1.3-2.3M277.1 320v-.5M297 326.4v-3.2M297 323.2h3.1"/>
</g>
<path d="M195.4 74.5v47M94.2 184.1h-46.9M456.4 184.1h-47M195.4 276.2v47M297 323.2v-47" fill="none" stroke="#808080" stroke-width=".31" stroke-dasharray="6.3 1.3 1.3 1.3 1.3 1.3" stroke-dashoffset="-1.3"/>
<path d="M215.3 74.5h-19.9M195.4 323.2h19.9" fill="none" stroke="#808080" stroke-width=".31" stroke-dasharray="6.3 1.3 1.3 1.3 1.3 1.3" stroke-dashoffset="-.4"/>
<path d="M228 68.1l-9.6 5.5M218.4 324l9.6 5.5" fill="none" stroke="#808080" stroke-width=".31" stroke-dasharray="6.3 1.3 1.3 1.3 1.3 1.3" stroke-dashoffset="4"/>
<path d="M252.5 68.1h-24.5M228 196.8h24.5M252.5 184.1h-24.5M228 329.5h24.5" fill="none" stroke="#808080" stroke-width=".31" stroke-dasharray="6.3 1.3 1.3 1.3 1.3 1.3" stroke-dashoffset="3.6"/>
<path d="M448.3 51.6l7.7-4.4M264.5 74.5h-8.8M493.6 77.8l7.7-4.4" fill="none" stroke="#808080" stroke-width=".31" stroke-dasharray="6.3 1.3 1.3 1.3 1.3 1.3" stroke-dashoffset="5.1"/>
<path d="M40.9 184.1v12.7M43.6 196.8v-12.7M47.3 184.1v12.7M195.4 184.1v12.7M215.3 196.8v-12.7M216.8 184.1v12.7M252.5 196.8v-12.7M256.2 184.1v12.7M297 196.8v-12.7M456.4 196.8v-12.7M460 184.1v12.7" fill="none" stroke="#808080" stroke-width=".31" stroke-dasharray="6.3 1.3 1.3 1.3 1.3 1.3" stroke-dashoffset="3.2"/>
<path d="M216.8 196.8h9.6M226.4 184.1h-9.6M267.6 184.1h9.5" fill="none" stroke="#808080" stroke-width=".31" stroke-dasharray="6.3 1.3 1.3 1.3 1.3 1.3" stroke-dashoffset="4.8"/>
<path d="M256.2 196.8h20.9" fill="none" stroke="#808080" stroke-width=".31" stroke-dasharray="6.3 1.3 1.3 1.3 1.3 1.3" stroke-dashoffset="-.9"/>
<path d="M213.2 184.9v11.2M214 196.1v-11.2M214.2 184.9v11.2M278.1 196.1v-11.2M278.3 184.9v11.2M279.1 196.1v-11.2" fill="none" stroke="#808080" stroke-width=".31" stroke-dasharray="6.3 1.3 1.3 1.3 1.3 1.3" stroke-dashoffset="3.9"/>
<path d="M443.3 38.4l-9 5.2M448.4 51.7l9-5.2M458.5 46.8l-9 5.2M474.8 61.7l8.9-5.1M477 67.8l9-5.2M486 60.4l-9 5.2M486.3 63.2l-8.9 5.2M506.2 85.1l9-5.2M517.4 83.8l-9 5.2M273.7 323.2h23.3" fill="none" stroke="#808080" stroke-width=".31" stroke-dasharray="6.3 1.3 1.3 1.3 1.3 1.3" stroke-dashoffset="4.3"/>
<path d="M47.3 196.8h19.6M436.8 196.8h19.6" fill="none" stroke="#808080" stroke-width=".31" stroke-dasharray="6.3 1.3 1.3 1.3 1.3 1.3" stroke-dashoffset="-.3"/>
<path d="M432.1 47.5v38.4M503.9 127.3v-38.3M517.4 122.1v-38.3" fill="none" stroke="#808080" stroke-width=".31" stroke-dasharray="6.3 1.3 1.3 1.3 1.3 1.3" stroke-dashoffset="3"/>
<path d="M446.2 55.6l-14.1-8.1" fill="none" stroke="#808080" stroke-width=".31" stroke-dasharray="6.3 1.3 1.3 1.3 1.3 1.3" stroke-dashoffset="1.4"/>
<path d="M457.4 51.7l17.4 10M483.7 56.6l-17.3-10.1M472.5 65.6l-17.3-10" fill="none" stroke="#808080" stroke-width=".31" stroke-dasharray="6.3 1.3 1.3 1.3 1.3 1.3" stroke-dashoffset="-.5"/>
<path d="M503.9 89l-29.1-16.9" fill="none" stroke="#808080" stroke-width=".31" stroke-dasharray="6.3 1.3 1.3 1.3 1.3 1.3" stroke-dashoffset="-1"/>
<path d="M508.4 89v16" fill="none" stroke="#808080" stroke-width=".31" stroke-dasharray="6.3 1.3 1.3 1.3 1.3 1.3" stroke-dashoffset="1.5"/>
<path d="M477.4 68.4l14.8 8.6" fill="none" stroke="#808080" stroke-width=".31" stroke-dasharray="6.3 1.3 1.3 1.3 1.3 1.3" stroke-dashoffset="1"/>
<path d="M494.4 67.9l6.7 3.9" fill="none" stroke="#808080" stroke-width=".31" stroke-dasharray="6.3 1.3 1.3 1.3 1.3 1.3" stroke-dashoffset="5.7"/>
<path d="M455.4 46.2l-7.9 4.5" fill="none" stroke="#808080" stroke-width=".31" stroke-dasharray="6.3 1.3 1.3 1.3 1.3 1.3" stroke-dashoffset="5"/>
<g font-size="9.9" fill="#0a0605">
<text x="377" y="391.2">REAR CENTER FRAME</text>
<text x="390.8" y="401.1">BINDING BLOCK</text>
</g>
<g font-size="8.7" fill="#0a0605">
<text x="68" y="9.4">4</text>
<text x="208.1" y="9.3">3</text>
<text x="347.7" y="9.3">2</text>
<text x="487.1" y="9.4">1</text>
<text x="4.3" y="57">D</text>
<text x="550.4" y="57.2">D</text>
<text x="4.3" y="165.3">C</text>
<text x="550.5" y="165.1">C</text>
<text x="4.6" y="273.1">B</text>
<text x="4.6" y="380.6">A</text>
<text x="550.5" y="380.4">A</text>
<text x="536" y="412.8">0</text>
<text x="67.9" y="428">4</text>
<text x="208.1" y="428">3</text>
<text x="487.3" y="428.1">1</text>
</g>
<text font-size="8.7" x="347.7" y="428.1">2</text>
<text font-size="7" fill="#0a0605" x="345.7" y="367.2">C</text>
<g font-size="6.5" fill="#0a0605">
<text x="548.5" y="239.5" transform="rotate(90 548.5 239.5)">LCSAP-106</text>
<text x="548.4" y="316.4" transform="rotate(90 548.4 316.4)">0</text>
<text x="315.7" y="366.7">1:1</text>
</g>
<text font-size="6.5" x="495.7" y="388.9">LCSAP-106</text>
<g font-size="5.2">
<text x="417.3" y="19.1">REVISIONS</text>
<text x="315.1" y="28.1">REV</text>
<text x="394.3" y="28.1">DESCRIPTION</text>
<text x="493.7" y="28.1">DRN</text>
<text x="507.7" y="28.1">APPR</text>
<text x="527.9" y="28.1">DATE</text>
<text x="201.5" y="58">1.00</text>
<text x="241" y="58">2.25</text>
<text x="276.8" y="58">R.13</text>
<text x="297.1" y="63.6">2X .31</text>
<text x="315.4" y="76.7">2X .11</text>
<text x="158.9" y="100.5">2X</text>
<text x="171" y="100.5">.16</text>
<text x="177.3" y="115.1">4X .44</text>
<text x="180.5" y="136.8">4X .19</text>
<text x="445" y="133.5">ISOMETRIC VIEW</text>
<text x="32.2" y="163.1">4X</text>
<text x="44.3" y="163.1">.28</text>
<text x="76.5" y="166.9">.56</text>
<text x="429.4" y="164">2.23</text>
<text x="31.2" y="172.9">4X R.27</text>
<text x="429.4" y="172.8">1.98</text>
<text x="286.7" y="175.7">4X</text>
<text x="298.8" y="175.7">.10</text>
<text x="99.4" y="187.8">.47</text>
<text x="393.8" y="189.5">.75</text>
<text x="315.1" y="207.6">2X R.19</text>
<text x="248" y="217.6">.38</text>
<text x="274.9" y="217.6">.52</text>
<text x="313.9" y="217.6">2X</text>
<text x="325.9" y="217.6">.15</text>
<text x="241" y="226.8">3.00</text>
<text x="290.6" y="226.8">.63</text>
<text x="173.3" y="316.8">.59</text>
<text x="313.4" y="334">.06</text>
<text x="16.8" y="338.3">1.</text>
<text x="26.2" y="338.4">DIMENSIONS GIVEN ARE STRICTLY FOR REFERENCE</text>
<text x="170.8" y="340.6">.09</text>
<text x="244" y="340.6">.19</text>
<text x="26.2" y="343.3">ONLY. PART SHALL BE FABRICATED ACCORDING TO</text>
<text x="196.2" y="342.4">2X R.08</text>
<text x="26.2" y="348.2">SOLID MODEL. ALL DIMENSIONS SHALL BE TAKEN</text>
<text x="26.2" y="353.1">OFF OF SOLID MODEL. IF DISCREPENCIES OCCURE,</text>
<text x="240.2" y="349.1">1.62</text>
<text x="279.8" y="349.1">1.31</text>
<text x="26.2" y="358">SOLID MODEL SHALL BE ASSUMED TO BE CORRECT.</text>
<text x="492.5" y="407.3">1</text>
<text x="510.3" y="407.3">1</text>
</g>
<g font-size="5.2" fill="#0a0605">
<text x="34.6" y="373.4">NOTES: UNLESS OTHERWISE SPECIFIED</text>
<text x="46.2" y="382.3">DO NOT SCALE DRAWING</text>
</g>
<g font-size="4.4">
<text x="227.5" y="374.8">UNLESS OTHERWISE</text>
<text x="343" y="374.6">MAVB</text>
<text x="235.3" y="379.6">SPECIFIED</text>
<text x="275" y="380.5">.03</text>
<text x="290" y="380.5">.010</text>
<text x="306.1" y="380.6">0.5</text>
<text x="343.1" y="392.5">MAVB</text>
</g>
<g font-size="4.4" fill="#0a0605">
<text x="355.5" y="374.5">03/22/17</text>
<text x="355.5" y="392.6">30/22/17</text>
<text x="154" y="406.6">POLYLACTIDE THERMOPLASTIC</text>
<text x="177" y="411.7">(PLA)</text>
<text x="288.3" y="409.9">NONE</text>
<text x="479" y="417">LCSAP-106.SLDDRW</text>
</g>
<g font-size="3.1">
<text x="554.2" y="229.1" transform="rotate(90 554.2 229.1)">DWG NO.</text>
<text x="554.2" y="315.1" transform="rotate(90 554.2 315.1)">REV</text>
<text x="358.5" y="366">DATE</text>
<text x="373.6" y="374.5">DWG TITLE</text>
<text x="478.4" y="373.7">DWG NO.</text>
<text x="155.5" y="392.4">NEXT ASSY</text>
<text x="193" y="392.4">FINAL ASSY</text>
<text x="173.2" y="398">APPLICATION</text>
<text x="146.9" y="403.1">MATERIAL</text>
<text x="220.9" y="403.2">FINISH</text>
<text x="478.2" y="407.4">SHEET</text>
<text x="503.4" y="407.4">OF</text>
<text x="535.6" y="403.2">REV</text>
<text x="478" y="412.6">FILENAME</text>
</g>
<g font-size="3.1" fill="#0a0605">
<text x="303.8" y="365.9">SCALE</text>
<text x="338.7" y="365.9">SIZE</text>
</g>
<g font-size="2.4">
<text x="276" y="374.1">.XX</text>
<text x="291.1" y="374.1">.XXX</text>
<text x="305.8" y="374.1">ANGLE</text>
<text x="318.3" y="374.1">DRAWN:</text>
<text x="272.2" y="379.8">+</text>
<text x="272.5" y="381.2">-</text>
<text x="287.4" y="380">+</text>
<text x="287.7" y="381.4">-</text>
<text x="303.2" y="379.8">+</text>
<text x="303.5" y="381.2">-</text>
<text x="318.3" y="380.2">CHECKED:</text>
<text x="220.5" y="386.2">MACHINED SURFACE FINISHES</text>
<text x="256.3" y="384.7">125</text>
<text x="271.8" y="386.2">DIMENSIONS ARE IN INCHES</text>
<text x="318.3" y="386.2">REVIEWED:</text>
<text x="220.5" y="392.3">MACHINED FILLET RADII .015-.030</text>
<text x="271.8" y="392.3">INTERPRET DRAWING PER ASME Y14.5M</text>
<text x="318.3" y="392.3">APPROVED:</text>
<text x="220.5" y="397.8">REMOVE BURRS AND BREAK SHARP EDGES</text>
<text x="271.8" y="397.8">DIMENSION LIMITS HELD AFTER PLATING</text>
<text x="318.3" y="398">WEIGHT:</text>
</g>
</svg>
